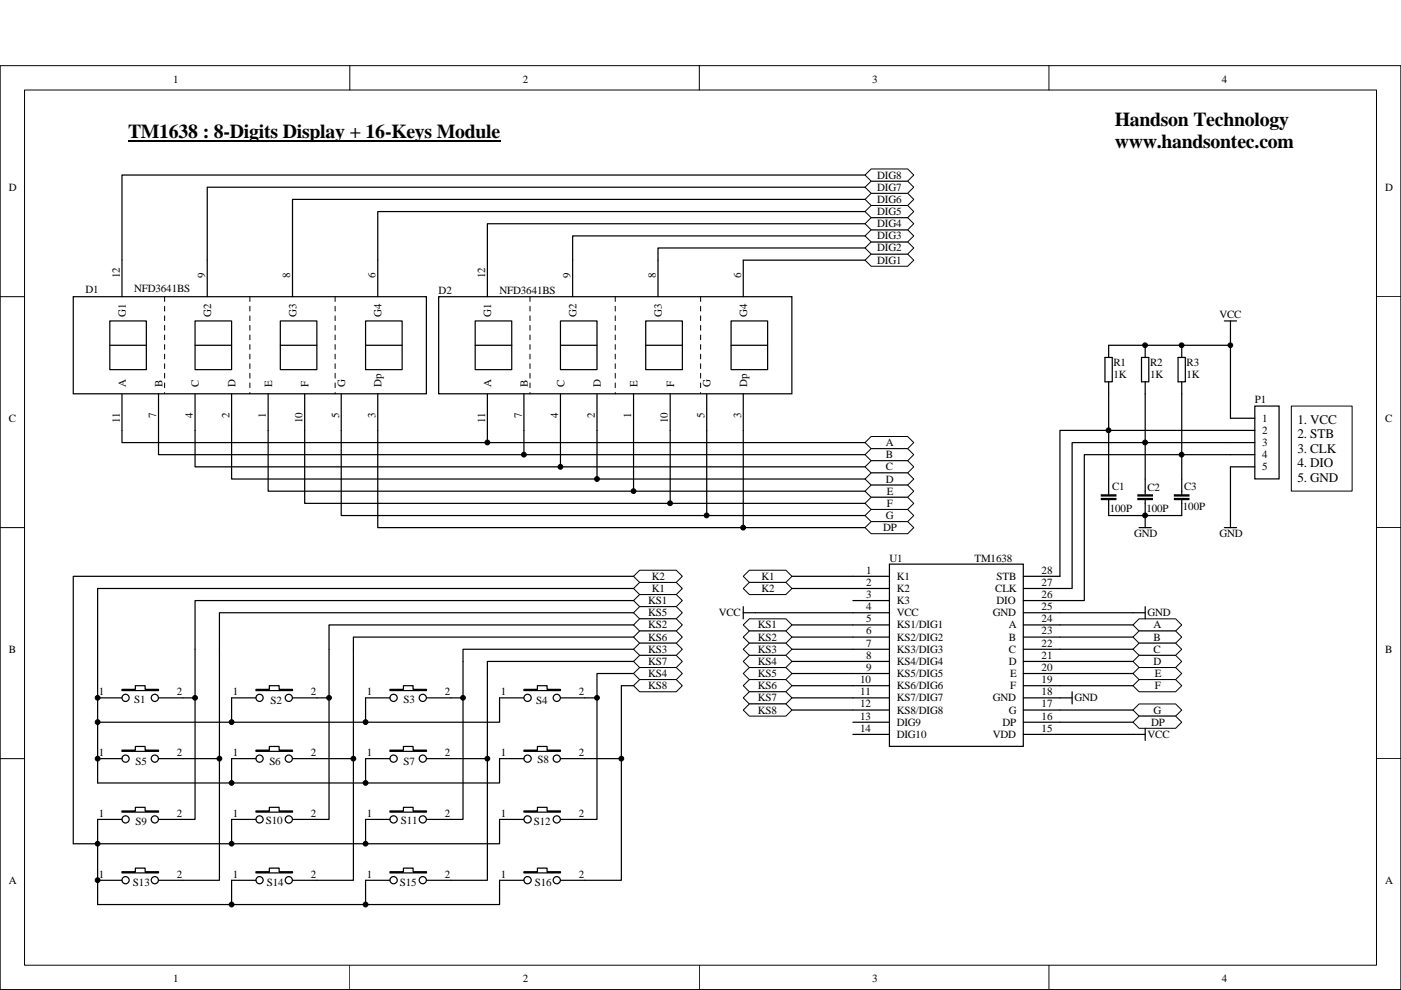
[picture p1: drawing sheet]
<svg xmlns="http://www.w3.org/2000/svg" width="297mm" height="210mm" viewBox="0 0 297 210" stroke-linecap="round" stroke-linejoin="round" font-family="sans-serif">
<g fill="none" stroke="#000" stroke-width=".21">
<path d="M0 13.9h297v196h-297zM5.2 19.1h286.6v185.6h-286.6zM74.2 13.9v5.2M148.3 13.9v5.2M222.4 13.9v5.2M0 62.9h5.2M291.9 62.9h5.1M0 111.9h5.2M291.9 111.9h5.1M0 160.9h5.2M291.9 160.9h5.1M74.2 204.7v5.2"/>
<path d="M148.3 204.7v5.2M222.4 204.7v5.2"/>
</g>
<path d="M25.9 146.2h2.8v-.8h2.1v.8h2.8v.3h-7.7z" fill-rule="evenodd" fill="#fff" stroke="#000" stroke-width=".26"/>
<g fill="none" stroke="#000" stroke-width=".26">
<path d="M20.7 148h5.2M33.6 148h5.2"/>
<circle cx="26.6" cy="148" r=".76"/>
<circle cx="32.8" cy="148" r=".76"/>
</g>
<path d="M25.9 159.1h2.8v-.8h2.1v.8h2.8v.3h-7.7z" fill-rule="evenodd" fill="#fff" stroke="#000" stroke-width=".26"/>
<g fill="none" stroke="#000" stroke-width=".26">
<path d="M20.7 160.9h5.2M33.6 160.9h5.2"/>
<circle cx="26.6" cy="160.9" r=".76"/>
<circle cx="32.8" cy="160.9" r=".76"/>
</g>
<path d="M25.9 172h2.8v-.8h2.1v.8h2.8v.3h-7.7z" fill-rule="evenodd" fill="#fff" stroke="#000" stroke-width=".26"/>
<g fill="none" stroke="#000" stroke-width=".26">
<path d="M20.7 173.8h5.2M33.6 173.8h5.2"/>
<circle cx="26.6" cy="173.8" r=".76"/>
<circle cx="32.8" cy="173.8" r=".76"/>
</g>
<path d="M25.9 184.9h2.8v-.8h2.1v.8h2.8v.2h-7.7z" fill-rule="evenodd" fill="#fff" stroke="#000" stroke-width=".26"/>
<g fill="none" stroke="#000" stroke-width=".26">
<path d="M20.7 186.7h5.2M33.6 186.7h5.2"/>
<circle cx="26.6" cy="186.7" r=".76"/>
<circle cx="32.8" cy="186.7" r=".76"/>
</g>
<path d="M54.3 146.2h2.8v-.8h2.1v.8h2.8v.3h-7.7z" fill-rule="evenodd" fill="#fff" stroke="#000" stroke-width=".26"/>
<g fill="none" stroke="#000" stroke-width=".26">
<path d="M49.1 148h5.2M62 148h5.2"/>
<circle cx="55" cy="148" r=".76"/>
<circle cx="61.2" cy="148" r=".76"/>
</g>
<path d="M82.7 146.2h2.8v-.8h2.1v.8h2.8v.3h-7.7z" fill-rule="evenodd" fill="#fff" stroke="#000" stroke-width=".26"/>
<g fill="none" stroke="#000" stroke-width=".26">
<path d="M77.5 148h5.2M90.4 148h5.2"/>
<circle cx="83.5" cy="148" r=".77"/>
<circle cx="89.6" cy="148" r=".76"/>
</g>
<path d="M111.1 146.2h2.8v-.8h2.1v.8h2.8v.3h-7.7z" fill-rule="evenodd" fill="#fff" stroke="#000" stroke-width=".26"/>
<g fill="none" stroke="#000" stroke-width=".26">
<path d="M105.9 148h5.2M118.8 148h5.2"/>
<circle cx="111.9" cy="148" r=".77"/>
<circle cx="118" cy="148" r=".76"/>
</g>
<path d="M54.3 159.1h2.8v-.8h2.1v.8h2.8v.3h-7.7z" fill-rule="evenodd" fill="#fff" stroke="#000" stroke-width=".26"/>
<g fill="none" stroke="#000" stroke-width=".26">
<path d="M49.1 160.9h5.2M62 160.9h5.2"/>
<circle cx="55" cy="160.9" r=".76"/>
<circle cx="61.2" cy="160.9" r=".76"/>
</g>
<path d="M82.7 159.1h2.8v-.8h2.1v.8h2.8v.3h-7.7z" fill-rule="evenodd" fill="#fff" stroke="#000" stroke-width=".26"/>
<g fill="none" stroke="#000" stroke-width=".26">
<path d="M77.5 160.9h5.2M90.4 160.9h5.2"/>
<circle cx="83.5" cy="160.9" r=".77"/>
<circle cx="89.6" cy="160.9" r=".76"/>
</g>
<path d="M111.1 159.1h2.8v-.8h2.1v.8h2.8v.3h-7.7z" fill-rule="evenodd" fill="#fff" stroke="#000" stroke-width=".26"/>
<g fill="none" stroke="#000" stroke-width=".26">
<path d="M105.9 160.9h5.2M118.8 160.9h5.2"/>
<circle cx="111.9" cy="160.9" r=".77"/>
<circle cx="118" cy="160.9" r=".76"/>
</g>
<path d="M54.3 172h2.8v-.8h2.1v.8h2.8v.3h-7.7z" fill-rule="evenodd" fill="#fff" stroke="#000" stroke-width=".26"/>
<g fill="none" stroke="#000" stroke-width=".26">
<path d="M49.1 173.8h5.2M62 173.8h5.2"/>
<circle cx="55" cy="173.8" r=".76"/>
<circle cx="61.2" cy="173.8" r=".76"/>
</g>
<path d="M82.7 172h2.8v-.8h2.1v.8h2.8v.3h-7.7z" fill-rule="evenodd" fill="#fff" stroke="#000" stroke-width=".26"/>
<g fill="none" stroke="#000" stroke-width=".26">
<path d="M77.5 173.8h5.2M90.4 173.8h5.2"/>
<circle cx="83.5" cy="173.8" r=".77"/>
<circle cx="89.6" cy="173.8" r=".76"/>
</g>
<path d="M111.1 172h2.8v-.8h2.1v.8h2.8v.3h-7.7z" fill-rule="evenodd" fill="#fff" stroke="#000" stroke-width=".26"/>
<g fill="none" stroke="#000" stroke-width=".26">
<path d="M105.9 173.8h5.2M118.8 173.8h5.2"/>
<circle cx="111.9" cy="173.8" r=".77"/>
<circle cx="118" cy="173.8" r=".76"/>
</g>
<path d="M54.3 184.9h2.8v-.8h2.1v.8h2.8v.2h-7.7z" fill-rule="evenodd" fill="#fff" stroke="#000" stroke-width=".26"/>
<g fill="none" stroke="#000" stroke-width=".26">
<path d="M49.1 186.7h5.2M62 186.7h5.2"/>
<circle cx="55" cy="186.7" r=".76"/>
<circle cx="61.2" cy="186.7" r=".76"/>
</g>
<path d="M82.7 184.9h2.8v-.8h2.1v.8h2.8v.2h-7.7z" fill-rule="evenodd" fill="#fff" stroke="#000" stroke-width=".26"/>
<g fill="none" stroke="#000" stroke-width=".26">
<path d="M77.5 186.7h5.2M90.4 186.7h5.2"/>
<circle cx="83.5" cy="186.7" r=".77"/>
<circle cx="89.6" cy="186.7" r=".76"/>
</g>
<path d="M111.1 184.9h2.8v-.8h2.1v.8h2.8v.2h-7.7z" fill-rule="evenodd" fill="#fff" stroke="#000" stroke-width=".26"/>
<g fill="none" stroke="#000" stroke-width=".26">
<path d="M20.7 148v5.2M49.1 148v5.2M77.5 148v5.2M105.9 148v5.2h-85.2M105.9 186.7h5.2M118.8 186.7h5.2"/>
<circle cx="111.9" cy="186.7" r=".77"/>
<circle cx="118" cy="186.7" r=".76"/>
</g>
<path d="M134.3 124.8l1.3-1.3h7.8l1.3 1.3-1.3 1.3h-7.8z" fill-rule="evenodd" fill="#fff" stroke="#000" stroke-width=".21"/>
<path d="M20.7 160.9v5.2M20.7 173.8v5.2M49.1 160.9v5.2M49.1 173.8v5.2M77.5 160.9v5.2M77.5 173.8v5.2M105.9 160.9v5.2h-85.2M105.9 173.8v5.2h-90.4" fill="none" stroke="#000" stroke-width=".26"/>
<path d="M134.3 122.2l1.3-1.3h7.8l1.3 1.3-1.3 1.3h-7.8z" fill-rule="evenodd" fill="#fff" stroke="#000" stroke-width=".21"/>
<path d="M41.4 137.7v36.1h-2.6M38.8 148h2.6M20.7 186.7v5.2M49.1 186.7v5.2M77.5 186.7v5.2M105.9 186.7v5.2h-85.2" fill="none" stroke="#000" stroke-width=".26"/>
<path d="M134.3 127.4l1.3-1.3h7.8l1.3 1.3-1.3 1.3h-7.8z" fill-rule="evenodd" fill="#fff" stroke="#000" stroke-width=".21"/>
<path d="M46.5 137.7v49h-7.7M38.8 160.9h7.7" fill="none" stroke="#000" stroke-width=".26"/>
<path d="M134.3 130l1.3-1.3h7.8l1.3 1.3-1.3 1.3h-7.8z" fill-rule="evenodd" fill="#fff" stroke="#000" stroke-width=".21"/>
<path d="M69.8 137.7v36.1h-2.6M74.9 137.7v49h-7.7M67.2 148h2.6M67.2 160.9h7.7" fill="none" stroke="#000" stroke-width=".26"/>
<g fill="#fff" stroke="#000" stroke-width=".21">
<path d="M134.3 132.5l1.3-1.2h7.8l1.3 1.2-1.3 1.3h-7.8z" fill-rule="evenodd"/>
<path d="M134.3 135.1l1.3-1.3h7.8l1.3 1.3-1.3 1.3h-7.8z" fill-rule="evenodd"/>
</g>
<path d="M95.6 148h2.6M98.2 140.3v33.5h-2.6M103.3 142.9v43.8h-7.7M124 148h2.6v25.8h-2.6M95.6 160.9h7.7M124 160.9h7.7v25.8h-7.7" fill="none" stroke="#000" stroke-width=".26"/>
<g fill="#fff" stroke="#000" stroke-width=".21">
<path d="M134.3 137.7l1.3-1.3h7.8l1.3 1.3-1.3 1.3h-7.8z" fill-rule="evenodd"/>
<path d="M134.3 140.3l1.3-1.3h7.8l1.3 1.3-1.3 1.3h-7.8z" fill-rule="evenodd"/>
<path d="M134.3 142.9l1.3-1.3h7.8l1.3 1.3-1.3 1.2h-7.8z" fill-rule="evenodd"/>
<path d="M134.3 145.4l1.3-1.3h7.8l1.3 1.3-1.3 1.3h-7.8z" fill-rule="evenodd"/>
</g>
<path d="M134.3 122.2h-118.8v56.8M134.3 124.8h-113.6v23.2M134.3 130h-87.8v7.7M134.3 127.4h-92.9v10.3M134.3 132.5h-64.5v5.2M134.3 135.1h-59.4v2.6M134.3 137.7h-36.1v2.6M20.7 153.2v7.7M134.3 142.9h-7.7v5.1M134.3 145.4h-2.6v15.5M134.3 140.3h-31v2.6M20.7 179v7.7" fill="none" stroke="#000" stroke-width=".26"/>
<path d="M15.5 62.9h74.9v20.6h-74.9z" fill-rule="evenodd" fill="#fff" stroke="#000" stroke-width=".26"/>
<g fill="none" stroke="#000" stroke-width=".26">
<path d="M25.9 55.2v7.7M43.9 55.2v7.7M62 55.2v7.7M80.1 55.2v7.7M23.3 68.1h7.7v10.3h-7.7zM23.3 73.2h7.7M41.4 68.1h7.7v10.3h-7.7zM41.4 73.2h7.7M59.4 68.1h7.8v10.3h-7.8zM59.4 73.2h7.8M77.5 68.1h7.8v10.3h-7.8zM77.5 73.2h7.8"/>
<path d="M25.9 83.5v7.8M33.6 83.5v7.8M41.4 83.5v7.8M49.1 83.5v7.8M56.9 83.5v7.8M64.6 83.5v7.8M72.3 83.5v7.8M80.1 83.5v7.8"/>
</g>
<path d="M34.9 62.9v20.6M53 62.9v20.6M71.1 62.9v20.6" fill="none" stroke="#000" stroke-width=".21" stroke-dasharray="1 1 1 1 1 1 1 1"/>
<path d="M93 62.9h74.9v20.6h-74.9z" fill-rule="evenodd" fill="#fff" stroke="#000" stroke-width=".26"/>
<g fill="none" stroke="#000" stroke-width=".26">
<path d="M103.3 55.2v7.7M121.4 55.2v7.7M139.5 55.2v7.7M183.4 55.2h-25.8v7.7M100.8 68.1h7.7v10.3h-7.7zM100.8 73.2h7.7M118.8 68.1h7.8v10.3h-7.8zM118.8 73.2h7.8M136.9 68.1h7.8v10.3h-7.8zM136.9 73.2h7.8M155 68.1h7.8v10.3h-7.8zM155 73.2h7.8"/>
<path d="M103.3 83.5v7.8M111.1 83.5v7.8M118.8 83.5v7.8M126.6 83.5v7.8M134.3 83.5v7.8M142.1 83.5v7.8M149.8 83.5v7.8M157.6 83.5v7.8"/>
</g>
<path d="M112.4 62.9v20.6M130.4 62.9v20.6M148.5 62.9v20.6" fill="none" stroke="#000" stroke-width=".21" stroke-dasharray="1 1 1 1 1 1 1 1"/>
<g fill="#fff" stroke="#000" stroke-width=".21">
<path d="M183.4 55.2l1.3-1.3h7.7l1.3 1.3-1.3 1.3h-7.7z" fill-rule="evenodd"/>
<path d="M183.4 52.6l1.3-1.3h7.7l1.3 1.3-1.3 1.3h-7.7z" fill-rule="evenodd"/>
</g>
<path d="M183.4 37.1h-157.5v18.1M183.4 39.7h-139.5v15.5M183.4 44.9h-103.3v10.3M183.4 42.3h-121.4v12.9M183.4 47.5h-80.1v7.7M183.4 52.6h-43.9v2.6M183.4 50h-62v5.2" fill="none" stroke="#000" stroke-width=".26"/>
<g fill="#fff" stroke="#000" stroke-width=".21">
<path d="M184.7 48.7h7.7l1.3 1.3-1.3 1.3h-7.7l-1.3-1.3z" fill-rule="evenodd"/>
<path d="M183.4 47.5l1.3-1.3h7.7l1.3 1.3-1.3 1.2h-7.7z" fill-rule="evenodd"/>
<path d="M183.4 44.9l1.3-1.3h7.7l1.3 1.3-1.3 1.3h-7.7z" fill-rule="evenodd"/>
<path d="M183.4 42.3l1.3-1.3h7.7l1.3 1.3-1.3 1.3h-7.7z" fill-rule="evenodd"/>
<path d="M183.4 39.7l1.3-1.3h7.7l1.3 1.3-1.3 1.3h-7.7z" fill-rule="evenodd"/>
<path d="M183.4 37.1l1.3-1.3h7.7l1.3 1.3-1.3 1.3h-7.7z" fill-rule="evenodd"/>
</g>
<g fill="none" stroke="#000" stroke-width=".26">
<path d="M25.9 91.3v2.6h157.5M33.6 91.3v5.1h149.8M41.4 91.3v7.7h142M49.1 91.3v10.3h134.3M56.9 91.3v12.9h126.5M64.6 91.3v15.5h118.8M72.3 91.3v18h111.1M80.1 91.3v20.6h103.3M103.3 91.3v2.6M111.1 91.3v5.1M118.8 91.3v7.7M126.6 91.3v10.3"/>
<path d="M134.3 91.3v12.9M142.1 91.3v15.5M149.8 91.3v18M157.6 91.3v20.6"/>
</g>
<g fill="#fff" stroke="#000" stroke-width=".21">
<path d="M183.4 93.9l1.3-1.3h7.7l1.3 1.3-1.3 1.3h-7.7z" fill-rule="evenodd"/>
<path d="M183.4 96.4l1.3-1.2h7.7l1.3 1.2-1.3 1.3h-7.7z" fill-rule="evenodd"/>
<path d="M184.7 97.7h7.7l1.3 1.3-1.3 1.3h-7.7l-1.3-1.3z" fill-rule="evenodd"/>
<path d="M183.4 101.6l1.3-1.3h7.7l1.3 1.3-1.3 1.3h-7.7z" fill-rule="evenodd"/>
<path d="M183.4 104.2l1.3-1.3h7.7l1.3 1.3-1.3 1.3h-7.7z" fill-rule="evenodd"/>
<path d="M183.4 106.8l1.3-1.3h7.7l1.3 1.3-1.3 1.3h-7.7z" fill-rule="evenodd"/>
<path d="M183.4 109.3l1.3-1.2h7.7l1.3 1.2-1.3 1.3h-7.7z" fill-rule="evenodd"/>
<path d="M183.4 111.9l1.3-1.3h7.7l1.3 1.3-1.3 1.3h-7.7z" fill-rule="evenodd"/>
<path d="M158.9 120.9h7.7l1.3 1.3-1.3 1.3h-7.7l-1.3-1.3z" fill-rule="evenodd"/>
<path d="M157.6 124.8l1.3-1.3h7.7l1.3 1.3-1.3 1.3h-7.7z" fill-rule="evenodd"/>
<path d="M157.6 132.5l1.3-1.2h7.7l1.3 1.2-1.3 1.3h-7.7z" fill-rule="evenodd"/>
<path d="M157.6 142.9l1.3-1.3h7.7l1.3 1.3-1.3 1.2h-7.7z" fill-rule="evenodd"/>
<path d="M157.6 135.1l1.3-1.3h7.7l1.3 1.3-1.3 1.3h-7.7z" fill-rule="evenodd"/>
<path d="M157.6 145.4l1.3-1.3h7.7l1.3 1.3-1.3 1.3h-7.7z" fill-rule="evenodd"/>
<path d="M157.6 137.7l1.3-1.3h7.7l1.3 1.3-1.3 1.3h-7.7z" fill-rule="evenodd"/>
<path d="M157.6 148l1.3-1.3h7.7l1.3 1.3-1.3 1.3h-7.7z" fill-rule="evenodd"/>
<path d="M157.6 140.3l1.3-1.3h7.7l1.3 1.3-1.3 1.3h-7.7z" fill-rule="evenodd"/>
<path d="M157.6 150.6l1.3-1.3h7.7l1.3 1.3-1.3 1.3h-7.7z" fill-rule="evenodd"/>
</g>
<path d="M167.9 124.8h12.9M167.9 132.5h12.9M167.9 122.2h12.9M167.9 135.1h12.9M167.9 137.7h12.9M167.9 140.3h12.9M167.9 145.4h12.9M167.9 142.9h12.9M167.9 148h12.9M167.9 150.6h12.9" fill="none" stroke="#000" stroke-width=".26"/>
<g fill="#fff" stroke="#000" stroke-width=".21">
<path d="M240.2 132.5l1.3-1.2h7.8l1.2 1.2-1.2 1.3h-7.8z" fill-rule="evenodd"/>
<path d="M240.2 135.1l1.3-1.3h7.8l1.2 1.3-1.2 1.3h-7.8z" fill-rule="evenodd"/>
<path d="M240.2 137.7l1.3-1.3h7.8l1.2 1.3-1.2 1.3h-7.8z" fill-rule="evenodd"/>
<path d="M240.2 140.3l1.3-1.3h7.8l1.2 1.3-1.2 1.3h-7.8z" fill-rule="evenodd"/>
<path d="M240.2 142.9l1.3-1.3h7.8l1.2 1.3-1.2 1.2h-7.8z" fill-rule="evenodd"/>
<path d="M240.2 145.4l1.3-1.3h7.8l1.2 1.3-1.2 1.3h-7.8z" fill-rule="evenodd"/>
<path d="M240.2 150.6l1.3-1.3h7.8l1.2 1.3-1.2 1.3h-7.8z" fill-rule="evenodd"/>
<path d="M240.2 153.2l1.3-1.3h7.8l1.2 1.3-1.2 1.3h-7.8z" fill-rule="evenodd"/>
</g>
<path d="M224.7 137.7h15.5M224.7 135.1h15.5M224.7 132.5h15.5M224.7 153.2h15.5M224.7 150.6h15.5M224.7 145.4h15.5M224.7 142.9h15.5M224.7 140.3h15.5" fill="none" stroke="#000" stroke-width=".26"/>
<path d="M266 86.1h5.2v15.5h-5.2z" fill-rule="evenodd" fill="#fff" stroke="#000" stroke-width=".26"/>
<g fill="none" stroke="#000" stroke-width=".26">
<path d="M234.3 75.8h1.5v5.2h-1.5zM242 75.8h1.6v5.2h-1.6zM242.8 73.2v2.6M249.8 75.8h1.5v5.2h-1.5zM250.6 73.2v2.6M259.6 68.1h2.6M260.9 68.1v20.6h5.1M260.9 73.2h-25.8v2.6M235.1 81v10.3M242.8 81v12.9M250.6 81v15.4M266 91.3h-41.3v30.9"/>
<path d="M266 93.9h-38.7v30.9h-2.6M266 96.4h-36.1v31h-5.2M266 99h-5.1v12.9M235.1 101.6v3.4M235.1 106v3.3M259.6 111.9h2.6M224.7 130h18.1M242.8 128.7v2.6"/>
</g>
<g fill="#fff" stroke="#000" stroke-width=".26">
<path d="M233.5 105h3.1v.2h-3.1z" fill-rule="evenodd"/>
<path d="M233.5 105.7h3.1v.3h-3.1z" fill-rule="evenodd"/>
</g>
<path d="M242.8 101.6v3.4M242.8 106v3.3" fill="none" stroke="#000" stroke-width=".26"/>
<g fill="#fff" stroke="#000" stroke-width=".26">
<path d="M241.3 105h3v.2h-3z" fill-rule="evenodd"/>
<path d="M241.3 105.7h3v.3h-3z" fill-rule="evenodd"/>
</g>
<path d="M250.6 101.6v3.4M250.6 106v3.3" fill="none" stroke="#000" stroke-width=".26"/>
<g fill="#fff" stroke="#000" stroke-width=".26">
<path d="M249 105h3.1v.2h-3.1z" fill-rule="evenodd"/>
<path d="M249 105.7h3.1v.3h-3.1z" fill-rule="evenodd"/>
</g>
<path d="M235.1 91.3v10.3M242.8 93.9v7.7M250.6 96.4v5.2M235.1 109.3h15.5M241.5 111.9h2.6M242.8 109.3v2.6M157.6 128.7v2.6M157.6 130h23.2M224.7 155.8h18.1M242.8 154.5v2.6" fill="none" stroke="#000" stroke-width=".26"/>
<path d="M188.6 119.7h28.4v38.6h-28.4z" fill-rule="evenodd" fill="#fff" stroke="#000" stroke-width=".26"/>
<g fill="none" stroke="#000" stroke-width=".26">
<path d="M180.8 122.2h7.8M180.8 124.8h7.8M180.8 127.4h7.8M180.8 130h7.8M180.8 132.5h7.8M180.8 135.1h7.8M180.8 137.7h7.8M217 122.2h7.7M217 124.8h7.7M217 127.4h7.7M217 130h7.7M217 132.5h7.7"/>
<path d="M217 135.1h7.7M217 137.7h7.7M180.8 140.3h7.8M180.8 142.9h7.8M180.8 145.4h7.8M180.8 148h7.8M180.8 150.6h7.8M180.8 153.2h7.8M180.8 155.8h7.8M217 140.3h7.7M217 142.9h7.7M217 145.4h7.7"/>
<path d="M217 148h10.3M217 150.6h7.7M217 153.2h7.7M217 155.8h7.7M227.3 146.7v2.6"/>
</g>
<path d="M27.2 29.9h78.8" fill="none" stroke="#000" stroke-width=".38"/>
<path d="M273.8 86.1h12.9v18.1h-12.9z" fill="#fff"/>
<path d="M273.8 86.1h12.9v18.1h-12.9z" fill="none" stroke="#000" stroke-width=".21"/>
<g fill="#000" stroke="#000" stroke-width=".21">
<circle cx="242.8" cy="73.2" r=".51"/>
<circle cx="250.5" cy="73.2" r=".51"/>
<circle cx="260.9" cy="73.2" r=".5"/>
<circle cx="103.3" cy="93.9" r=".51"/>
<circle cx="111.1" cy="96.4" r=".51"/>
<circle cx="118.8" cy="99" r=".51"/>
<circle cx="235" cy="91.3" r=".51"/>
<circle cx="242.8" cy="93.9" r=".51"/>
<circle cx="250.5" cy="96.4" r=".51"/>
<circle cx="126.6" cy="101.6" r=".51"/>
<circle cx="134.3" cy="104.2" r=".51"/>
<circle cx="142.1" cy="106.7" r=".51"/>
<circle cx="149.8" cy="109.3" r=".51"/>
<circle cx="157.6" cy="111.9" r=".51"/>
<circle cx="242.8" cy="109.3" r=".51"/>
<circle cx="20.7" cy="153.2" r=".51"/>
<circle cx="20.7" cy="148" r=".51"/>
<circle cx="41.4" cy="148" r=".51"/>
<circle cx="49.1" cy="153.2" r=".51"/>
<circle cx="69.8" cy="148" r=".51"/>
<circle cx="77.5" cy="153.2" r=".51"/>
<circle cx="98.2" cy="148" r=".51"/>
<circle cx="126.6" cy="148" r=".51"/>
<circle cx="20.7" cy="160.9" r=".51"/>
<circle cx="20.7" cy="179" r=".51"/>
<circle cx="46.5" cy="160.9" r=".51"/>
<circle cx="49.1" cy="179" r=".51"/>
<circle cx="49.1" cy="166.1" r=".51"/>
<circle cx="74.9" cy="160.9" r=".51"/>
<circle cx="77.5" cy="179" r=".51"/>
<circle cx="77.5" cy="166.1" r=".51"/>
<circle cx="103.3" cy="160.9" r=".51"/>
<circle cx="131.7" cy="160.9" r=".51"/>
<circle cx="20.7" cy="186.7" r=".51"/>
<circle cx="49.1" cy="191.9" r=".51"/>
<circle cx="77.5" cy="191.9" r=".51"/>
</g>
<g font-size="4.2">
<text x="27.2" y="29.3">TM1638 : 8-Digits Display + 16-Keys Module</text>
<text x="236.3" y="26.7">Handson Technology</text>
<text x="236.3" y="31.3">www.handsontec.com</text>
</g>
<g font-size="2.8">
<text x="275.1" y="89.9">1. VCC</text>
<text x="275.1" y="92.9">2. STB</text>
<text x="275.1" y="96">3. CLK</text>
<text x="275.1" y="99.1">4. DIO</text>
<text x="275.1" y="102.2">5. GND</text>
</g>
<g font-size="2.3">
<text x="36.7" y="17.5">1</text>
<text x="110.8" y="17.5">2</text>
<text x="185" y="17.5">3</text>
<text x="259.1" y="17.5">4</text>
<text x="1.8" y="40.4">D</text>
<text x="186" y="40.4">DIG7</text>
<text x="186" y="37.9">DIG8</text>
<text x="293.7" y="40.4">D</text>
<text x="186" y="45.6">DIG5</text>
<text x="186" y="43">DIG6</text>
<text x="186" y="53.3">DIG2</text>
<text x="186" y="50.8">DIG3</text>
<text x="186" y="48.2">DIG4</text>
<text x="25.4" y="59.1" transform="rotate(-90 25.4 59.1)">12</text>
<text x="43.5" y="59.1" transform="rotate(-90 43.5 59.1)">9</text>
<text x="61.5" y="59.1" transform="rotate(-90 61.5 59.1)">8</text>
<text x="79.6" y="59.1" transform="rotate(-90 79.6 59.1)">6</text>
<text x="102.9" y="59.1" transform="rotate(-90 102.9 59.1)">12</text>
<text x="120.9" y="59.1" transform="rotate(-90 120.9 59.1)">9</text>
<text x="139" y="59.1" transform="rotate(-90 139 59.1)">8</text>
<text x="157.1" y="59.1" transform="rotate(-90 157.1 59.1)">6</text>
<text x="186" y="55.9">DIG1</text>
<text x="18.1" y="62.1">D1</text>
<text x="28.4" y="61.8">NFD3641BS</text>
<text x="93" y="62.4">D2</text>
<text x="105.9" y="62.4">NFD3641BS</text>
<text x="26.7" y="67.3" transform="rotate(-90 26.7 67.3)">G1</text>
<text x="44.8" y="67.3" transform="rotate(-90 44.8 67.3)">G2</text>
<text x="62.8" y="67.3" transform="rotate(-90 62.8 67.3)">G3</text>
<text x="80.9" y="67.3" transform="rotate(-90 80.9 67.3)">G4</text>
<text x="104.2" y="67.3" transform="rotate(-90 104.2 67.3)">G1</text>
<text x="122.2" y="67.3" transform="rotate(-90 122.2 67.3)">G2</text>
<text x="140.3" y="67.3" transform="rotate(-90 140.3 67.3)">G3</text>
<text x="158.4" y="67.3" transform="rotate(-90 158.4 67.3)">G4</text>
<text x="258.5" y="67.5">VCC</text>
<text x="236.1" y="77.6">R1</text>
<text x="243.8" y="77.6">R2</text>
<text x="251.6" y="77.6">R3</text>
<text x="26.7" y="82" transform="rotate(-90 26.7 82)">A</text>
<text x="34.4" y="82" transform="rotate(-90 34.4 82)">B</text>
<text x="42.2" y="82" transform="rotate(-90 42.2 82)">C</text>
<text x="49.9" y="82" transform="rotate(-90 49.9 82)">D</text>
<text x="57.7" y="82" transform="rotate(-90 57.7 82)">E</text>
<text x="65.4" y="82" transform="rotate(-90 65.4 82)">F</text>
<text x="73.2" y="82" transform="rotate(-90 73.2 82)">G</text>
<text x="80.9" y="82" transform="rotate(-90 80.9 82)">Dp</text>
<text x="104.2" y="82" transform="rotate(-90 104.2 82)">A</text>
<text x="111.9" y="82" transform="rotate(-90 111.9 82)">B</text>
<text x="119.7" y="82" transform="rotate(-90 119.7 82)">C</text>
<text x="127.4" y="82" transform="rotate(-90 127.4 82)">D</text>
<text x="135.1" y="82" transform="rotate(-90 135.1 82)">E</text>
<text x="142.9" y="82" transform="rotate(-90 142.9 82)">F</text>
<text x="150.7" y="82" transform="rotate(-90 150.7 82)">G</text>
<text x="158.4" y="82" transform="rotate(-90 158.4 82)">Dp</text>
<text x="236.1" y="80.2">1K</text>
<text x="243.8" y="80.2">1K</text>
<text x="251.6" y="80.2">1K</text>
<text x="1.8" y="89.5">C</text>
<text x="25.4" y="89.7" transform="rotate(-90 25.4 89.7)">11</text>
<text x="33.1" y="88.7" transform="rotate(-90 33.1 88.7)">7</text>
<text x="40.9" y="88.7" transform="rotate(-90 40.9 88.7)">4</text>
<text x="48.6" y="88.7" transform="rotate(-90 48.6 88.7)">2</text>
<text x="56.4" y="88.7" transform="rotate(-90 56.4 88.7)">1</text>
<text x="64.1" y="89.7" transform="rotate(-90 64.1 89.7)">10</text>
<text x="71.9" y="88.7" transform="rotate(-90 71.9 88.7)">5</text>
<text x="79.6" y="88.7" transform="rotate(-90 79.6 88.7)">3</text>
<text x="102.9" y="89.7" transform="rotate(-90 102.9 89.7)">11</text>
<text x="110.6" y="88.7" transform="rotate(-90 110.6 88.7)">7</text>
<text x="118.4" y="88.7" transform="rotate(-90 118.4 88.7)">4</text>
<text x="126.1" y="88.7" transform="rotate(-90 126.1 88.7)">2</text>
<text x="133.9" y="88.7" transform="rotate(-90 133.9 88.7)">1</text>
<text x="141.6" y="89.7" transform="rotate(-90 141.6 89.7)">10</text>
<text x="149.4" y="88.7" transform="rotate(-90 149.4 88.7)">5</text>
<text x="157.1" y="88.7" transform="rotate(-90 157.1 88.7)">3</text>
<text x="266" y="85.6">P1</text>
<text x="267.6" y="89.5">1</text>
<text x="293.7" y="89.5">C</text>
<text x="187.8" y="94.6">A</text>
<text x="267.6" y="92">2</text>
<text x="267.6" y="94.6">3</text>
<text x="187.8" y="97.2">B</text>
<text x="187.8" y="99.8">C</text>
<text x="267.6" y="97.2">4</text>
<text x="267.6" y="99.8">5</text>
<text x="187.8" y="102.3">D</text>
<text x="188" y="104.9">E</text>
<text x="188" y="107.5">F</text>
<text x="235.8" y="103.9">C1</text>
<text x="243.3" y="104.2">C2</text>
<text x="251.1" y="103.9">C3</text>
<text x="187.3" y="112.7">DP</text>
<text x="187.8" y="110.1">G</text>
<text x="235.3" y="108.5">100P</text>
<text x="240.5" y="113.9">GND</text>
<text x="243.1" y="108.5">100P</text>
<text x="250.8" y="108.3">100P</text>
<text x="258.5" y="113.9">GND</text>
<text x="188.6" y="119.1">U1</text>
<text x="206.6" y="119.1">TM1638</text>
<text x="138.2" y="125.6">K1</text>
<text x="138.2" y="123">K2</text>
<text x="161.5" y="123">K1</text>
<text x="161.5" y="125.6">K2</text>
<text x="183.7" y="121.7">1</text>
<text x="183.7" y="124.3">2</text>
<text x="190.1" y="123">K1</text>
<text x="190.1" y="125.6">K2</text>
<text x="211" y="125.6">CLK</text>
<text x="211.3" y="123">STB</text>
<text x="220.8" y="121.7">28</text>
<text x="220.8" y="124.3">27</text>
<text x="137.4" y="128.1">KS1</text>
<text x="137.4" y="130.7">KS5</text>
<text x="152.4" y="130.7">VCC</text>
<text x="183.7" y="126.9">3</text>
<text x="183.7" y="129.4">4</text>
<text x="183.7" y="132">5</text>
<text x="190.1" y="128.1">K3</text>
<text x="190.1" y="130.7">VCC</text>
<text x="210.5" y="130.7">GND</text>
<text x="211.3" y="128.1">DIO</text>
<text x="220.8" y="126.9">26</text>
<text x="220.8" y="129.4">25</text>
<text x="220.8" y="132">24</text>
<text x="243.3" y="130.7">GND</text>
<text x="137.4" y="133.3">KS2</text>
<text x="137.4" y="135.9">KS6</text>
<text x="160.7" y="133.3">KS1</text>
<text x="160.7" y="135.9">KS2</text>
<text x="183.7" y="134.6">6</text>
<text x="183.7" y="137.2">7</text>
<text x="190.1" y="133.3">KS1/DIG1</text>
<text x="190.1" y="135.9">KS2/DIG2</text>
<text x="213.9" y="135.9">B</text>
<text x="213.9" y="133.3">A</text>
<text x="220.8" y="137.2">22</text>
<text x="220.8" y="134.6">23</text>
<text x="244.6" y="133.3">A</text>
<text x="244.6" y="135.9">B</text>
<text x="1.8" y="138.5">B</text>
<text x="137.4" y="138.5">KS3</text>
<text x="137.4" y="141">KS7</text>
<text x="137.4" y="143.6">KS4</text>
<text x="160.7" y="143.6">KS5</text>
<text x="160.7" y="138.5">KS3</text>
<text x="160.7" y="141">KS4</text>
<text x="183.7" y="139.7">8</text>
<text x="183.7" y="142.3">9</text>
<text x="190.1" y="138.5">KS3/DIG3</text>
<text x="190.1" y="141">KS4/DIG4</text>
<text x="190.1" y="143.6">KS5/DIG5</text>
<text x="213.9" y="141">D</text>
<text x="213.9" y="138.5">C</text>
<text x="214.1" y="143.6">E</text>
<text x="220.8" y="142.3">20</text>
<text x="220.8" y="139.7">21</text>
<text x="244.6" y="138.5">C</text>
<text x="244.6" y="141">D</text>
<text x="244.9" y="143.6">E</text>
<text x="293.7" y="138.5">B</text>
<text x="21" y="147.5">1</text>
<text x="28.4" y="149">S1</text>
<text x="37.5" y="147.5">2</text>
<text x="49.4" y="147.5">1</text>
<text x="57.4" y="149.3">S2</text>
<text x="65.9" y="147.5">2</text>
<text x="77.8" y="147.5">1</text>
<text x="85.5" y="149">S3</text>
<text x="94.3" y="147.5">2</text>
<text x="106.2" y="147.5">1</text>
<text x="113.7" y="149.3">S4</text>
<text x="122.7" y="147.5">2</text>
<text x="137.4" y="146.2">KS8</text>
<text x="160.7" y="146.2">KS6</text>
<text x="160.7" y="148.8">KS7</text>
<text x="182.4" y="144.9">10</text>
<text x="182.4" y="147.5">11</text>
<text x="190.1" y="146.2">KS6/DIG6</text>
<text x="190.1" y="148.8">KS7/DIG7</text>
<text x="210.5" y="148.8">GND</text>
<text x="214.1" y="146.2">F</text>
<text x="220.8" y="144.9">19</text>
<text x="220.8" y="147.5">18</text>
<text x="227.8" y="148.8">GND</text>
<text x="244.9" y="146.2">F</text>
<text x="160.7" y="151.3">KS8</text>
<text x="182.4" y="150.1">12</text>
<text x="182.4" y="152.6">13</text>
<text x="182.4" y="155.2">14</text>
<text x="190.1" y="151.3">KS8/DIG8</text>
<text x="190.1" y="153.9">DIG9</text>
<text x="212.6" y="153.9">DP</text>
<text x="213.9" y="151.3">G</text>
<text x="220.8" y="155.2">15</text>
<text x="220.8" y="150.1">17</text>
<text x="220.8" y="152.6">16</text>
<text x="244.1" y="153.9">DP</text>
<text x="244.6" y="151.3">G</text>
<text x="21" y="160.4">1</text>
<text x="37.5" y="160.4">2</text>
<text x="49.4" y="160.4">1</text>
<text x="65.9" y="160.4">2</text>
<text x="77.8" y="160.4">1</text>
<text x="94.3" y="160.4">2</text>
<text x="106.2" y="160.4">1</text>
<text x="113.9" y="161.9">S8</text>
<text x="122.7" y="160.4">2</text>
<text x="190.1" y="156.5">DIG10</text>
<text x="210.5" y="156.5">VDD</text>
<text x="243.3" y="156.5">VCC</text>
<text x="28.7" y="162.2">S5</text>
<text x="57.1" y="162.2">S6</text>
<text x="85.5" y="162.2">S7</text>
<text x="21" y="173.3">1</text>
<text x="37.5" y="173.3">2</text>
<text x="49.4" y="173.3">1</text>
<text x="65.9" y="173.3">2</text>
<text x="77.8" y="173.3">1</text>
<text x="94.3" y="173.3">2</text>
<text x="106.2" y="173.3">1</text>
<text x="122.7" y="173.3">2</text>
<text x="28.7" y="175.1">S9</text>
<text x="56.3" y="174.8">S10</text>
<text x="85" y="174.8">S11</text>
<text x="113.2" y="175.1">S12</text>
<text x="1.8" y="187.5">A</text>
<text x="21" y="186.2">1</text>
<text x="28.2" y="188">S13</text>
<text x="37.5" y="186.2">2</text>
<text x="49.4" y="186.2">1</text>
<text x="56.6" y="188">S14</text>
<text x="65.9" y="186.2">2</text>
<text x="77.8" y="186.2">1</text>
<text x="84.7" y="188">S15</text>
<text x="94.3" y="186.2">2</text>
<text x="106.2" y="186.2">1</text>
<text x="113.4" y="188">S16</text>
<text x="122.7" y="186.2">2</text>
<text x="293.7" y="187.5">A</text>
<text x="36.7" y="208.3">1</text>
<text x="110.8" y="208.3">2</text>
<text x="185" y="208.3">3</text>
<text x="259.1" y="208.3">4</text>
</g>
</svg>
